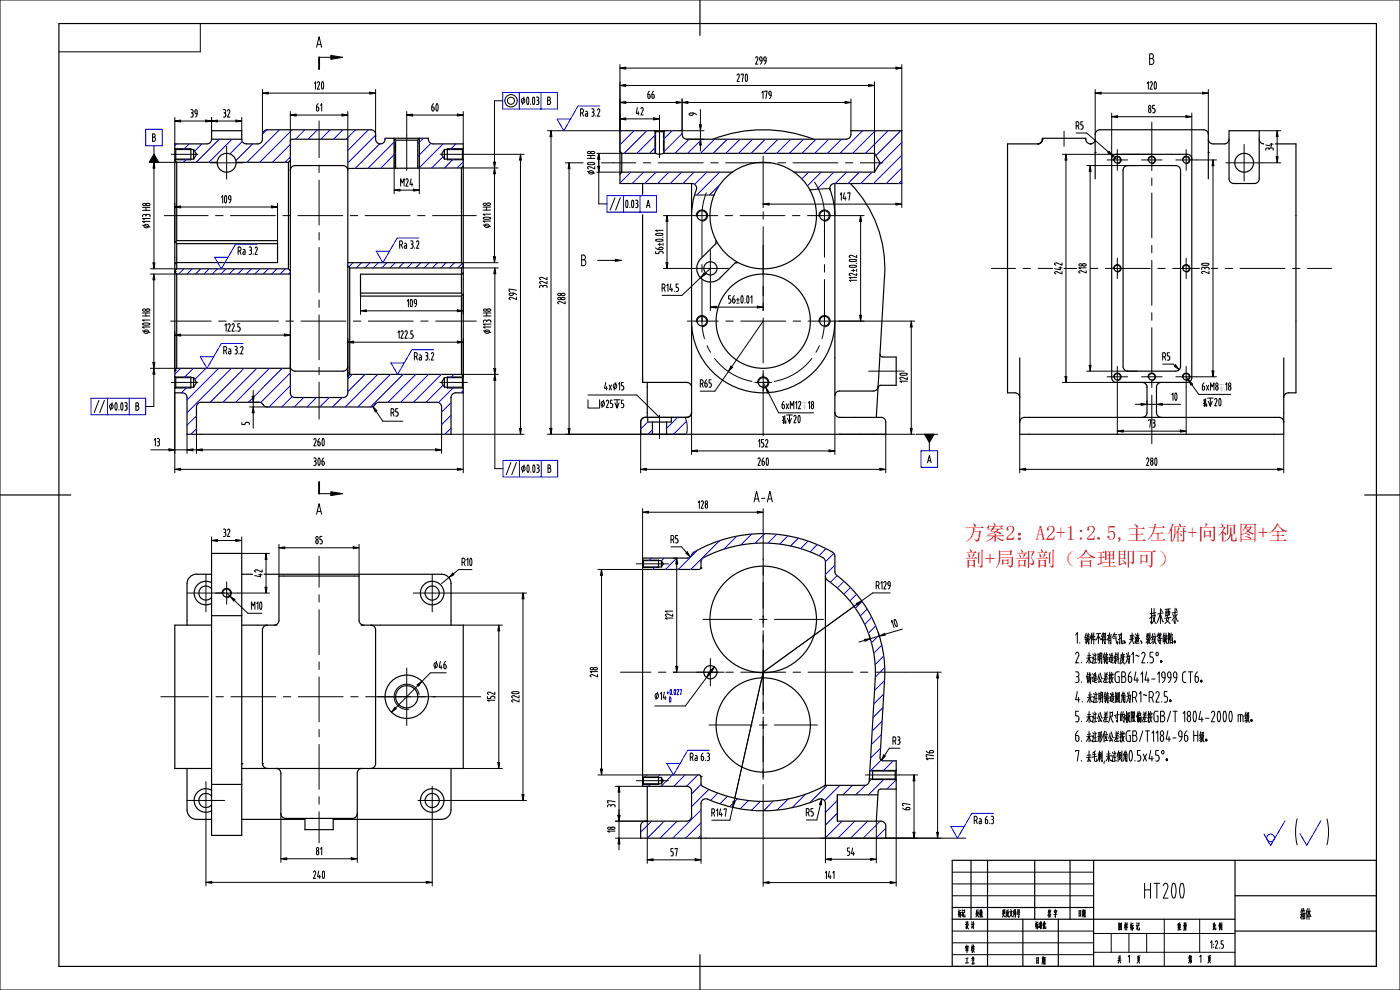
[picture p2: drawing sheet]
<svg xmlns="http://www.w3.org/2000/svg" width="594mm" height="420mm" viewBox="0 0 594 420" stroke-linecap="round" stroke-linejoin="round" font-family="sans-serif">
<g fill="none" stroke="#000" stroke-width=".5">
<path d="M89.8 59.1a1.99 1.99 0 0 1-2 1.9h-13.6v54.5M89.8 59.1h12.8M89.8 59.1v-3.6h12.8v3.6M102.6 59.1a1.99 1.99 0 0 0 1.9 1.9l4.9 .1 1.4-.6a3.6 3.6 0 0 0 .6-3.5 2.09 2.09 0 0 1 2-1.9h44a1.99 1.99 0 0 1 2 1.9 3.7 3.7 0 0 0 .6 3.5 2.03 2.03 0 0 0 2.3 .3 2.03 2.03 0 0 0 1.1-2.1h18.4l.2 1.4 1.2 .9h13.3v105.7h-3.7l-.8 .5-.6 .9v16.1h-112.1v-16.1l-.5-.9-.9-.5h-3.7v-9.6M123.2 59.9l.2-.6 .6-.2h23.6v107.6a1.99 1.99 0 0 1-2.1 1.9h-20.3a1.99 1.99 0 0 1-2-1.9v-106.8M167.1 58.7l.7 .8M167.8 59.5v10.9M167.8 59.5h9.4M177.2 59.5v10.9M178.1 58.7l-.9 .8M277.7 55.5l.4 .4M278.1 55.9h3.4"/>
<path d="M278.1 55.9v9.2M281.5 55.9v9.2M281.9 55.5l-.4 .4M289.4 57v-1.5h-26.4v22.4h30.6a2.16 2.16 0 0 1 1.9 1.3 2.16 2.16 0 0 1-.4 2.2l-1.3 5.2-.4 4.9M289.4 57.1l.6 1.4 1.4 .6M291.4 59.1h67.6l1.4-.6a3.3 3.3 0 0 0 .6-3h21.6v22.4h-28.5a2 2 0 0 0-1.9 2.7M302.5 59.1a58.8 58.8 0 0 1 42.6 0M442.3 59.1l-.6 1.4-1.4 .6M464.7 59.1a2.01 2.01 0 0 1-2.2 2 2.01 2.01 0 0 1-1.8-2.4h-18.4a2.06 2.06 0 0 1-2 2.3M512.7 59.1l.3 1 1.2 .9h5.3M521.5 55.5h12.8v20.4l-.3 1-.7 .7-1 .3h-8.8l-1-.3-.7-.7-.3-1zM521.5 59.1l-.6 1.4-1.4 .6"/>
<path d="M534.3 59.1l.3 1 1.2 .9h14.1v105.7h-3.7l-1.2 .9-.3 1.1M74.2 63l.4 .4M74.2 68.1l.8 .8M74.6 63.4h7.5M74.6 67.5h7.5M74.6 67.5l-.4 .4M74.6 63.4v4.1M75 68.9h17.2M75 68.9v33.2M81 63.1v4.7M82.1 63.4l1.3 2.1-1.3 2M82.1 63.4v4.1"/>
<path d="M92.2 68.9a4 4 0 0 0 4 4.1 4 4 0 0 0 4-4.1M100.2 68.9a4 4 0 0 0-4-3.8 4 4 0 0 0-4 3.8M100.2 68.9h22.2M122.4 68.9v45.1M123.2 72.3l.6-1.5 1.4-.5 20.3-.1 1.5 .6 .6 1.5M123.2 68.1l-.8 .8M188.6 63.4h7.6M188.6 67.5h7.6M188.6 63.4l-1.2 2.1 1.2 2M188.6 63.4v4.1M189.8 63.1v4.7M195.8 71.3l-48.2 .2"/>
<path d="M195.8 71.3v40.1l.7 .9M196.2 67.5l.3 .4M196.2 63.4v4.1M196.5 70.4l-.7 .9M196.5 63l-.3 .4M263 64.2l.8 .9M263.8 65.1v7.9M263.8 65.1h14.3M263.8 73h46.9M263.8 73l-.8 .8M278.1 65.1l1.4 .3 2-.3M281.5 65.1h89.5"/>
<path d="M293.4 77.9v13.6M310.7 73a22.8 22.8 0 0 1 26.3 0M310.7 73.1a22.6 22.6 0 0 0 2.5 38.3M336.9 73.1a22.6 22.6 0 0 1 6.1 30.3 22.6 22.6 0 0 1-29.8 8M337 73h34M354.2 77.9v97.1M360.8 77.9a51.6 51.6 0 0 1 14.5 39M371 65.1v7.9M371 65.1l2.4 4-2.4 3.9M440.3 61h-12.8v105.7h3.7l1.2 .9 .3 1.1M464.7 75.9l.1-19.3a1.88 1.88 0 0 1 1.9-1.5h44a2.55 2.55 0 0 1 2 2.8v18M473.7 65.5h30l1 .2 .9 1.2 .1 93.4-.6 1.4-1.4 .6-30-.1"/>
<path d="M473.7 65.5l-1.4 .5-.6 1.5v92.8l.6 1.4 1.4 .6M293.4 91.5v83.6l-.6 1.4-1.4 .6M352 80l1.6 5.1 .6 6.4M74.2 102.7l.4 .1M74.6 102.8l.4 .6M75 102.1l-.4 .7M75 102.1h42.8v9.3h-42.8l-.8 .6M75 114h47.4M75 114l-.8 .8M75 116.3h48.2M75 103.4v10.6M75 103.4h42.8"/>
<path d="M122.4 114l.8 .8M147.6 112.9l.8 .8M148.4 113.7h47.4M148.4 113.7v45.1M195.8 113.7v10.6M196.5 115.7l-.7 .6h-42.8v9.3h42.8M196.5 112.9l-.7 .8M303.9 102.1l-.2 1.3-6.4 6.4a5.8 5.8 0 0 0 0 8.2 5.8 5.8 0 0 0 8.2-.1l6.4-6.4 1.3-.1M375.3 116.9l-3.5 60.2M153 124.3h42.8M195.8 125.6v33.2M195.8 124.3l.3 .7"/>
<path d="M196.1 125l.4 .1M196.1 125l-.3 .6M293.4 136.3a30.4 30.4 0 0 0 30.4 30.4 30.4 30.4 0 0 0 30.4-30.4M74.2 159.8l.4 .4M75 156.2h48.2M81 159.9v4.7M123.2 155.5l.6 1.4 1.4 .6M125.2 157.5h20.3M147.6 155.5l-.6 1.4-1.4 .6M148.4 158.8h47.4M148.4 158.8l-.8 .8M189.8 159.9v4.7"/>
<path d="M195.8 158.8l.7 .8M196.5 159.8l-.3 .4M373.4 150.2a1.2 1.2 0 0 0 1.2 1.3h5.6v12h-6.7l-.6 .3-.3 .8M432.7 151.8v32.4h112v-32.4M476.5 155.5l.6 1.4 1.4 .6M476.5 155.4l.1-83.7 .9-1.2 1-.2 20.4-.1 1.4 .6 .6 1.5v83.1M478.5 157.5h20.4M500.9 155.5l-.6 1.4-1.4 .6M74.6 164.3h7.5M74.6 160.2h7.5M74.6 164.3l-.4 .4M74.6 160.2v4.1"/>
<path d="M82.1 160.2l1.3 2-1.3 2.1M82.1 160.2v4.1M188.6 164.3h7.6M188.6 160.2l-1.2 2 1.2 2.1M188.6 160.2h7.6M188.6 160.2v4.1M196.2 164.3l.3 .4M196.2 160.2v4.1M272.6 160.3v1.9h18.8M274.6 162.2v14.9M291.4 162.3l1.4 .5 .6 1.5M354.2 175.1l.6 1.4 1.4 .6h17.6l1 .2 1 1.2v5.7h-104l.1-5.7 .5-.9 .9-.5h18.1"/>
<path d="M372.6 164l-.6 1.3-1.4 .6h-14.9l-1.2 1-.3 1M432.7 179.1l.6-1.5 1.4-.5h108l1.4 .5 .6 1.5M484.7 162.3l1.4 .5 .6 1.5-.1 11.3-.9 1.2-1 .3M492.7 162.3l-1.4 .5-.6 1.5 .1 11.3 .9 1.2 1 .3M83.4 184.2v-11.5l.2-1.1 .8-.7 .9-.2h24.6a3.1 3.1 0 0 1 2.4 1.6l1.1 .4h44a3 3 0 0 0 2.2-1.6l.9-.4h24.9l1 .2 .7 .7 .3 1.1v11.5M89.8 234.8h12.8v119.6h-12.8zM89.8 243.6h-6.4a4 4 0 0 0-4 4l-.1 17.6M89.8 249.8a3 3 0 0 0-4.5-.4 3 3 0 0 0 0 4.4 3 3 0 0 0 4.5-.4M89.8 247.2a5 5 0 0 0-7.4 4.4 5 5 0 0 0 7.4 4.4M102.6 243.6h84.8a4 4 0 0 1 4 4v17.6M89.8 265.2h-15.6v60.8h15.6M89.8 261.2h12.8"/>
<path d="M102.6 265.2h10.7M116.4 265.2l1.4-.6 .6-1.4v-18.8h33.9v18.8l.7 1.4 1.4 .6M117.5 265.2h-4.1a2.67 2.67 0 0 0-2 3.2v55.6M153.2 265.2h4.2M157.4 265.2a2.68 2.68 0 0 1 2 3.2v55.6M157.4 265.2h39.1v60.8h-93.9M79.3 326l.1 17.6a4 4 0 0 0 4 4h6.4M89.8 332.8h12.8M89.8 337.8a3 3 0 0 0-4.5-.4 3 3 0 0 0 0 4.4 3 3 0 0 0 4.5-.4M89.8 335.2a5 5 0 0 0-7.4 4.4 5 5 0 0 0 7.4 4.4M111.4 324l.6 1.4 1.4 .6M117.2 326l1.4 .6 .6 1.4"/>
<path d="M119.2 328v17.2M153.6 326l-1.4 .6-.6 1.4v17.2M159.4 324l-.6 1.4-1.4 .6M191.4 326v17.6a4 4 0 0 1-4 4h-46M102.6 347.6h26.8M119.2 345.2l.6 1.4 1.4 .6h28.4l1.4-.6 .6-1.4M129.4 347.2v4.8h12v-4.8"/>
<circle cx="474.1" cy="67.9" r="1.36"/>
<circle cx="488.7" cy="67.9" r="1.36"/>
<circle cx="503.3" cy="67.9" r="1.36"/>
<circle cx="527.9" cy="69.1" r="4"/>
<circle cx="297.8" cy="91.5" r="2.04"/>
<circle cx="349.8" cy="91.5" r="2.04"/>
<circle cx="301.4" cy="113.9" r="2.8"/>
<circle cx="474.1" cy="113.9" r="1.36"/>
<circle cx="503.3" cy="113.9" r="1.36"/>
<circle cx="297.8" cy="136.3" r="2.04"/>
<circle cx="323.8" cy="136.3" r="20"/>
<circle cx="349.8" cy="136.3" r="2.04"/>
<circle cx="474.1" cy="159.9" r="1.36"/>
<circle cx="488.7" cy="159.9" r="1.36"/>
<circle cx="503.3" cy="159.9" r="1.36"/>
<circle cx="323.8" cy="162.3" r="2.04"/>
<circle cx="96.2" cy="251.6" r="1.7"/>
<circle cx="183.4" cy="251.6" r="5"/>
<circle cx="183.4" cy="251.6" r="3"/>
<circle cx="172.6" cy="295.6" r="9.2"/>
<circle cx="172.6" cy="295.6" r="4.7"/>
<circle cx="183.4" cy="339.6" r="5"/>
<circle cx="183.4" cy="339.6" r="3"/>
</g>
<g fill="#000">
<circle cx="442.3" cy="59.1" r=".25"/>
<circle cx="462.7" cy="61" r=".25"/>
<circle cx="464.7" cy="64.7" r=".25"/>
<circle cx="512.7" cy="64.7" r=".25"/>
<circle cx="74.2" cy="115.3" r=".25"/>
<circle cx="74.2" cy="157.3" r=".25"/>
<circle cx="147.6" cy="158.1" r=".25"/>
<circle cx="102.6" cy="324" r=".25"/>
<circle cx="111.4" cy="324" r=".25"/>
</g>
<g fill="none" stroke="#00f" stroke-width=".42">
<path d="M93 59.1l-9.8 9.8M98.4 59.1l-9.8 9.8M113.2 55.1l-1.8 1.8M118.6 55.1l-13.9 13.8M124 55.1l-13.8 13.8M129.3 55.1l-4 4M134.7 55.1l-3.9 4M140.1 55.1l-4 4M145.5 55.1l-4 4M150.9 55.1l-4 4M156.3 55.1l-8.7 8.7M159.4 57.4l-11.8 11.8"/>
<path d="M163.5 58.7l-.1 .1M167.8 59.6l-11.7 11.8M179.6 58.7l-2.4 2.3M263.7 55.5l-.7 .6M269 55.5l-6 6M274.4 55.5l-9.6 9.6M278.1 57.1l-7.9 8M285.2 55.5l-3.7 3.6M289.4 56.6l-7.9 7.9M292.4 59.1l-6 6M297.8 59.1l-6.1 6M303.2 59.1l-6 6"/>
<path d="M308.6 59.1l-6 6M313.9 59.1l-6 6M319.3 59.1l-6 6M324.7 59.1l-6 6M330.1 59.1l-6 6M335.5 59.1l-6 6M340.9 59.1l-6 6M346.3 59.1l-6 6M351.6 59.1l-6 6M357 59.1l-6 6M366 55.5l-9.6 9.6M371.4 55.5l-9.6 9.6"/>
<path d="M376.8 55.5l-9.6 9.6M382.2 55.5l-10.6 10.5M74.9 61l-.7 .8M79.2 67.5l-1.4 1.4M80.3 61l-2.4 2.4M85.6 61l-3 3.1M102.8 60l-5.3 5.3M107.2 61l-7.1 7.2M123.2 61.3l-7.6 7.6M123.2 66.6l-2.2 2.3M161.1 61l-10.4 10.5M167.8 65l-6.3 6.4"/>
<path d="M167.8 70.4l-.9 1M182.8 60.8l-5.6 5.6M188 66.5l-4.9 4.8M188 61l-10.3 10.3M192.3 67.5l-3.7 3.8M193.4 61l-2.3 2.4M196.5 68.7l-2.5 2.6M267.6 73l-4.6 4.7M273 73l-4.8 4.9M278.1 62.5l-2.5 2.6M278.4 73l-4.8 4.9M283.8 73l-4.8 4.9"/>
<path d="M289.2 73l-4.8 4.9M294.5 73l-4.7 4.9M299.9 73l-5.2 5.2M305.3 73l-9.6 9.7M305.4 78.4l-4.4 4.3M337.7 73l-.3 .3M343.1 73l-2.9 2.9M348.4 73l-5.8 5.9M353.8 73l-7.2 7.3M359.2 73l-4.8 4.9M364.6 73l-4.8 4.9M370 73l-4.8 4.9"/>
<path d="M382.6 60.4l-10 10M382.6 65.8l-12 12.1M382.6 71.2l-6.6 6.7M382.6 76.6l-1.2 1.3M78 114l-2.3 2.3M81.5 114l-2.2 2.3M85.1 114l-2.1 2.3M88.7 114l-2.2 2.3M92.3 114l-2.2 2.3M95.9 114l-2.2 2.3M99.5 114l-2.2 2.3M103.1 114l-2.2 2.3"/>
<path d="M106.7 114l-2.2 2.3M110.3 114l-2.2 2.3M113.9 114l-2.2 2.3M117.4 114l-2.1 2.3M121.1 114l-2.2 2.3M123.2 115.6l-.8 .7M149.8 111.4l-1.8 1.9M153.4 111.4l-2.2 2.3M157 111.4l-2.3 2.3M160.5 111.4l-2.2 2.3M164.1 111.4l-2.1 2.3M167.7 111.4l-2.2 2.3"/>
<path d="M171.3 111.4l-2.2 2.3M174.9 111.4l-2.2 2.3M178.5 111.4l-2.2 2.3M182.1 111.4l-2.2 2.3M185.7 111.4l-2.2 2.3M189.3 111.4l-2.2 2.3M192.9 111.4l-2.2 2.3M196.1 111.8l-1.8 1.9M76.7 156.2l-2.5 2.5M82 156.2l-3.9 4M87.4 156.2l-4.7 4.8M92.8 156.2l-13.5 13.5"/>
<path d="M98.2 156.2l-18.9 18.9M103.6 156.2l-14.4 14.5M109 156.2l-14.4 14.5M114.4 156.2l-14.4 14.5M119.7 156.2l-14.3 14.5M123.2 158.2l-12.6 12.6M149.5 158.8l-1.9 2M154.9 158.8l-7.3 7.4M160.3 158.8l-13.8 13.9M165.7 158.8l-13.9 13.9M171 158.8l-13.8 13.9M176.4 158.8l-11.8 11.9"/>
<path d="M181.8 158.8l-11.8 11.9M187.2 158.8l-11.8 11.9M192.6 158.8l-1.4 1.4M79.4 164.3l-2.4 2.4M83.4 176.5l-4.1 4M123.2 163.6l-9.1 9.1M124 168.2l-4.5 4.5M128.9 168.6l-4 4.1M134.3 168.6l-4 4.1M139.7 168.6l-4 4.1M145.1 168.6l-4 4.1M188 163.4l-7.2 7.3"/>
<path d="M191.4 170.8l-4 4M191.4 176.2l-4 4M192.5 164.3l-6.5 6.5M196.5 165.6l-.9 1.1M83.4 181.8l-2.4 2.4M191.4 181.6l-2.7 2.6"/>
</g>
<g fill="none" stroke="#000" stroke-width=".42">
<path d="M167.2 58.8v12.6M177.9 58.8v12.5M277.9 55.6v9.5M281.8 55.6v9.5M74.2 63.1h6.8M74.2 67.8h6.8M189.8 63.1h6.7M189.8 67.8h6.7M352 80l-8.4 .6M294.7 82.7h8.3M74.2 159.9h6.8M189.8 159.9h6.7"/>
<path d="M74.2 164.6h6.8M189.8 164.6h6.7M177.8 294.7a5.3 5.3 0 0 0-6.2-4.4 5.3 5.3 0 0 0-4.3 6.2 5.3 5.3 0 0 0 6.2 4.4"/>
</g>
<path d="M352 80h.1" fill="none" stroke="#000" stroke-width=".42"/>
<g fill="none" stroke="#000" stroke-width=".42">
<path d="M69.7 91.5h18.6M91.4 91.5h3.2M97.8 91.5h19M120 91.5h3.2M126.4 91.5h19M148.6 91.5h3.2M154.9 91.5h19.1M177.2 91.5h3.1M183.5 91.5h18.6M72.4 136.2h17.2M92.8 136.2h3.2M99.1 136.2h19.1"/>
<path d="M121.4 136.2h3.1M127.7 136.2h19.1M149.9 136.2h3.2M156.3 136.2h19M178.5 136.2h3.2M184.9 136.2h17.2"/>
</g>
<path d="M63.9 68.9h11.1M65.3 68.9l.4 2.5h-.8zM65.3 71.4v40.1M63.9 114h11.1M64.9 111.5h.8l-.4 2.5z" fill="none" stroke="#000" stroke-width=".42"/>
<path d="M65.3 68.9l.4 2.5h-.8zM64.9 111.5h.8l-.4 2.5z" fill="#000"/>
<path d="M60 85.9h4.2v11.1h-4.2z" fill="none" stroke="#fff" stroke-width=".42"/>
<path d="M60 85.9h4.2v11.1h-4.2z" fill="#fff"/>
<path d="M74.2 115.5l.8 .8v39.9l-.8 .9z" fill="none" stroke="#000" stroke-width=".5"/>
<path d="M63.8 116.3h11.2M65.3 116.3l.4 2.5h-.8zM65.3 118.8v35M63.8 156.2h11.2M64.9 153.8h.8l-.4 2.4z" fill="none" stroke="#000" stroke-width=".42"/>
<path d="M65.3 116.3l.4 2.5h-.8zM64.9 153.8h.8l-.4 2.4z" fill="#000"/>
<path d="M59.9 130.7h4.3v11.1h-4.3z" fill="none" stroke="#fff" stroke-width=".42"/>
<path d="M59.9 130.7h4.3v11.1h-4.3z" fill="#fff"/>
<path d="M167.8 70.4v1M177.2 70.4v.9M147.6 111.4h48.2" fill="none" stroke="#000" stroke-width=".5"/>
<g fill="none" stroke="#000" stroke-width=".42">
<path d="M111.4 39.5l2.4-.4v.8zM111.4 38v20M113.8 39.5h43.1M156.9 39.1l2.5 .4-2.5 .4zM159.4 38v20M123.2 48.8l2.5-.4v.9zM123.2 47.3v12.6M125.7 48.8h19.4M145.1 48.4l2.5 .4-2.5 .5zM147.6 47.3v11.8M167.2 58.8v23.4M172.6 48.8l2.5-.4v.9z"/>
<path d="M172.6 47.3v10.3M175.1 48.8h19M177.9 58.8v23.4M194.1 48.4l2.4 .4-2.4 .5zM196.5 47.3v13.7M198 65.5h24.4M220.8 65.5l.4 2.5h-.8zM220.8 68v113.7M74.2 87.8l2.5-.4v.8zM74.2 86.3v16.4M76.7 87.8h38.6M115.3 87.4l2.5 .4-2.5 .4z"/>
<path d="M117.8 86.3v15.8M167.2 80.7l2.5-.5v.9zM175.4 80.2l2.5 .5-2.5 .4zM195.8 113.7h15.6M210 113.7l.4 2.5h-.9zM210 116.2v40.1M153 131.9l2.4-.4v.8zM153 125.6v7.8M155.4 131.9h38.7M194.1 131.5l2.4 .4-2.4 .4zM196.5 125.1v8.3M74.2 142.2l2.5-.5v.9z"/>
<path d="M74.2 140.7v16.4M76.7 142.2h43.9M120.6 141.7l2.6 .5-2.6 .4zM123.2 140.7v15.5M147.6 145.2l2.5-.5v.9zM147.6 143.6v16M150.1 145.2h44M194.1 144.7l2.4 .5-2.4 .4zM195.8 158.8h15.6M196.5 143.6v16M209.5 156.3h.9l-.4 2.5zM74.2 166.7v33.9"/>
<path d="M105.9 170.7h4M105.9 172.7h7.5M107 168.1h.8l-.4 2.6zM107.4 172.7l.4 2.4h-.8zM107.4 165.6v2.5M107.4 170.7v2M107.4 175.1v6.5M158.2 172.5l1.8 1.8-.7 .5zM159.6 174.5l2.8 4.2h8.5M196.5 166.7v33.9M64 190.8h7.7M71.7 190.4l2.5 .4-2.5 .5z"/>
<path d="M74.2 199.1l2.5-.4v.8zM74.2 190.8h5.1M76.7 199.1h117.4M79.3 190.8l2.6-.4v.9zM79.3 184.2v8.2M81.9 190.8h2.5M83.4 190.8l2.5-.4v.9zM83.4 184.2v8.2M85.9 190.8h99M184.9 190.4l2.5 .4-2.5 .5zM187.4 184.2v8.2M191.4 184.2h31"/>
<path d="M194.1 198.7l2.4 .4-2.4 .4zM220.4 181.7h.8l-.4 2.5z"/>
</g>
<g fill="#000">
<path d="M111.4 39.5l2.4-.4v.8zM156.9 39.1l2.5 .4-2.5 .4zM123.2 48.8l2.5-.4v.9zM145.1 48.4l2.5 .4-2.5 .5zM172.6 48.8l2.5-.4v.9zM194.1 48.4l2.4 .4-2.4 .5zM220.8 65.5l.4 2.5h-.8zM74.2 87.8l2.5-.4v.8zM115.3 87.4l2.5 .4-2.5 .4zM167.2 80.7l2.5-.5v.9zM175.4 80.2l2.5 .5-2.5 .4zM210 113.7l.4 2.5h-.9z"/>
<path d="M153 131.9l2.4-.4v.8zM194.1 131.5l2.4 .4-2.4 .4zM74.2 142.2l2.5-.5v.9zM120.6 141.7l2.6 .5-2.6 .4zM147.6 145.2l2.5-.5v.9zM194.1 144.7l2.4 .5-2.4 .4zM209.5 156.3h.9l-.4 2.5zM107 168.1h.8l-.4 2.6zM107.4 172.7l.4 2.4h-.8zM158.2 172.5l1.8 1.8-.7 .5zM71.7 190.4l2.5 .4-2.5 .5zM74.2 199.1l2.5-.4v.8z"/>
<path d="M79.3 190.8l2.6-.4v.9zM83.4 190.8l2.5-.4v.9zM184.9 190.4l2.5 .4-2.5 .5zM194.1 198.7l2.4 .4-2.4 .4zM220.4 181.7h.8l-.4 2.5z"/>
</g>
<path d="M172.6 57.6v14.7M186.7 65.5h11.3M186.6 162.2h11.7" fill="none" stroke="#000" stroke-width=".42"/>
<path d="M204.6 130.7h4.2v11.1h-4.2z" fill="none" stroke="#fff" stroke-width=".42"/>
<path d="M204.6 130.7h4.2v11.1h-4.2z" fill="#fff"/>
<path d="M195.6 71.3h15.7M209.8 71.3l.5 2.4h-.9zM209.8 73.7v35.3M195.8 111.4h15.5M209.4 109h.9l-.5 2.4z" fill="none" stroke="#000" stroke-width=".42"/>
<path d="M209.8 71.3l.5 2.4h-.9zM209.4 109h.9l-.5 2.4z" fill="#000"/>
<path d="M204.5 85.8h4.2v11.1h-4.2z" fill="none" stroke="#fff" stroke-width=".42"/>
<path d="M204.5 85.8h4.2v11.1h-4.2z" fill="#fff"/>
<g fill="none" stroke="#000" stroke-width=".42">
<path d="M74.2 51.3l2.5-.4v.9zM74.2 49.8v11.2M76.7 51.3h10.6M87.3 50.9l2.5 .4-2.5 .5zM89.8 51.3l2.5-.4v.9zM89.8 49.8v9.3M92.3 51.3h7.8M100.1 50.9l2.5 .4-2.5 .5zM102.6 49.8v5.7M356 91.5h10.6M365.2 91.5l.4 2.5h-.9zM365.2 94v39.7"/>
<path d="M356 136.2h10.6M364.7 133.7h.9l-.4 2.5z"/>
</g>
<path d="M74.2 51.3l2.5-.4v.9zM87.3 50.9l2.5 .4-2.5 .5zM89.8 51.3l2.5-.4v.9zM100.1 50.9l2.5 .4-2.5 .5zM365.2 91.5l.4 2.5h-.9zM364.7 133.7h.9l-.4 2.5z" fill="#000"/>
<g fill="none" stroke="#000" stroke-width=".42">
<path d="M279.8 54v12.8M260.2 69.1h9.6M272.9 69.1h3.2M279.3 69.1h19M301.5 69.1h3.2M307.9 69.1h19M323.8 66.3v20.4M330.1 69.1h3.2M336.4 69.1h19.1M345.6 77.3a26 26 0 0 1 4.1 16.6M358.7 69.1h3.1M365 69.1h9.6"/>
<path d="M291 91.5h13.5M299.7 81.8l-1.2 3.8-.6 3.9-.1 19.6M307.6 91.5h3.2M314 91.5h19M323.8 89.9v3.2M323.8 96.2v29.2M336.2 91.5h3.2M342.6 91.5h13.4M349.8 91.5v17.6M297.8 112.3v3.2M297.8 118.6v17.6M349.8 112.3v3.2"/>
<path d="M349.8 118.6v17.6M291.6 136.2h13.1M307.9 136.2h3.2M314.3 136.2h19M323.8 128.6v3.2M323.8 134.9v19.1M336.5 136.2h3.2M342.8 136.2h13.2M323.8 157.2v3.1M323.8 163.5v21.3"/>
</g>
<path d="M359.8 107.9h4.2v11.9h-4.2z" fill="none" stroke="#fff" stroke-width=".42"/>
<path d="M359.8 107.9h4.2v11.9h-4.2z" fill="#fff"/>
<path d="M298.8 115.8l.5 .6-2.1 1.4zM301.4 113.9l-12 11.4h-8.5M301.4 130.3l2.5-.4v.8zM301.4 121.4v10.4M303.9 130.3h17.4M321.3 129.9l2.5 .4-2.5 .4zM323.8 121.4v10.4" fill="none" stroke="#000" stroke-width=".42"/>
<path d="M298.8 115.8l.5 .6-2.1 1.4zM301.4 130.3l2.5-.4v.8zM321.3 129.9l2.5 .4-2.5 .4z" fill="#000"/>
<path d="M293.8 113.9h15.2M301.4 106.3v15.1" fill="none" stroke="#000" stroke-width=".42"/>
<path d="M308.8 124.9h10.6v4.2h-10.6z" fill="none" stroke="#fff" stroke-width=".42"/>
<path d="M308.8 124.9h10.6v4.2h-10.6z" fill="#fff"/>
<path d="M281.5 91.5h9.5M283 91.5l.4 2.5h-.8zM283 94v17.3M281.5 113.9h12.3M282.6 111.3h.8l-.4 2.6z" fill="none" stroke="#000" stroke-width=".42"/>
<path d="M283 91.5l.4 2.5h-.8zM282.6 111.3h.8l-.4 2.6z" fill="#000"/>
<path d="M277.6 97.4h4.2v10.5h-4.2z" fill="none" stroke="#fff" stroke-width=".42"/>
<path d="M277.6 97.4h4.2v10.5h-4.2z" fill="#fff"/>
<g fill="none" stroke="#000" stroke-width=".42">
<path d="M135.4 51.3v15.6M451.5 55.7v6.4M488.7 51.8v20.6M72.7 65.5h11.3M135.4 70.1v3.1M135.4 76.4v19.1M469.7 67.9h8.7M474.1 63.5v8.7M484.3 67.9h8.8M488.7 75.5v3.2M498.9 67.9h8.7M503.3 63.5v8.7"/>
<path d="M520.1 69.1h15.6M527.9 61.3v15.5M135.4 98.6v3.2M488.7 81.9v19M135.4 105v19M420.6 113.9h10.3M434.1 113.9h3.1M440.4 113.9h19.1M462.6 113.9h3.2M469 113.9h19M474.1 109.5v8.7M488.7 104.1v3.2"/>
<path d="M488.7 110.5v19M491.2 113.9h3.2M497.6 113.9h19M503.3 109.5v8.7M519.8 113.9h3.2M526.1 113.9h19.1M548.4 113.9h3.1M554.7 113.9h10.3M135.4 127.2v3.2M135.4 133.6v19M488.7 132.7v3.2M488.7 139v19.1"/>
<path d="M135.4 155.8v3.2M368.6 157.5h15M469.7 159.9h8.7M474.1 155.5v8.7M484.3 159.9h8.8M498.9 159.9h8.7M503.3 155.5v8.7M72.7 162.2h11.3M135.4 162.1v15.7M279.8 176.1v10M488.7 161.3v3.1M488.7 167.6v20.6"/>
<path d="M135.4 236v13.1M323.8 224.6v13M79.3 251.6h21.6M87.4 243.6v16M96.2 246.9v9.4M135.4 252.3v3.2M135.4 258.7v19M175.4 251.6h16M183.4 243.6v16M323.8 240.7v3.2M323.8 247.1v19M323.8 269.3v3.2"/>
<path d="M323.8 275.7v19M68.2 295.6h20.2M91.6 295.6h3.2M98 295.6h19M120.2 295.6h3.2M126.5 295.6h19.1M135.4 280.9v3.2M135.4 287.2v19.1M148.8 295.6h3.1M155.1 295.6h48.9M172.6 283.4v24.4M263.2 285.2h13"/>
<path d="M279.3 285.2h3.2M285.7 285.2h19M307.9 285.2h3.2M314.3 285.2h19M323.8 297.9v3.2M336.5 285.2h3.2M342.8 285.2h19.1M365.1 285.2h3.1M371.4 285.2h13M135.4 309.5v3.1M135.4 315.8v19.1M323.8 304.2v19.1"/>
<path d="M79.3 339.6h16.1M87.4 331.6v16M135.4 338v3.2M177.3 339.6h12.1M183.4 333.6v12M270 331.2h13.6M323.8 326.5v3.1M323.8 332.8v13M367.2 328.8h14.4M135.4 344.4v13.2"/>
</g>
<g fill="none" stroke="#000" stroke-width=".42">
<path d="M263 28.9l2.5-.4v.8zM263 36.3l2.5-.5v.9zM263 27.4v36.8M265.5 28.9h114.6M265.5 36.3h103M368.5 35.8l2.5 .5-2.5 .4zM371 34.7v30.4M380.1 28.5l2.5 .4-2.5 .4zM382.6 27.4v28.1M464.7 39.5l2.5-.4v.8zM464.7 38v19M467.2 39.5h43"/>
<path d="M510.2 39.1l2.5 .4-2.5 .4zM512.7 38v19M232.3 55.5h30.7M233.8 55.5l.4 2.4h-.9zM233.8 57.9v123.8M263 43.5l2.5-.4v.8zM263 50.4l2.5-.4v.9zM265.5 43.5h21.4M265.5 50.4h11.8M277.3 50l2.5 .4-2.5 .5zM279.8 49v5M286.9 43.1l2.5 .4-2.5 .4z"/>
<path d="M289.4 43.5l2.5-.4v.8zM289.4 42v13.5h9.3M291.4 59.1h7.3M291.9 43.5h66.6M296.8 53h.8l-.4 2.5zM297.2 59.1l.4 2.5h-.8zM297.2 46.5v6.5M297.2 55.5v3.6M358.5 43.1l2.5 .4-2.5 .4zM361 42v13.5M461.1 56.4l9.2 8.1M471.7 49.5l2.5-.4v.8z"/>
<path d="M471.7 48v19.9M474.2 49.5h29M503.2 49.1l2.5 .4-2.5 .4zM505.7 48v19.9M534.3 55.5h9.1M541.9 55.5l.4 2.4h-.8zM541.9 57.9v8.6M241.5 69.1l.4 2.5h-.9zM241.5 71.6v110.1M297.2 61.6v2.4M382.6 77.9v10.2M450.7 65.5h38"/>
<path d="M452.3 65.5l.4 2.5h-.8zM452.3 68v91.8M461.1 70.2h20.5M462.5 70.2l.4 2.5h-.8zM462.5 72.7v82.3M470.6 64.2l1.6 1.9-2.2-1.3zM472.2 66.1l1.5 1.3M507.6 67.9h8.5M514.7 67.9l.4 2.4h-.9zM514.7 70.3v87.1M535.7 69.1h7.7M541.5 66.5h.8l-.4 2.6z"/>
<path d="M323.8 86.6l2.5-.4v.8zM323.8 86.3v1.8M326.3 86.6h53.8M380.1 86.2l2.5 .4-2.5 .4zM323.8 136.2l-14.8 21.5M356 136.2h32.1M386.6 136.2l.4 2.6h-.8zM386.6 138.8v42.9M310.1 155.3l.7 .5-1.8 1.9zM310.4 155.6l-7.1 10.3M451.9 159.8h.8l-.4 2.4zM461.1 157.5h21.6"/>
<path d="M462.1 155h.8l-.4 2.5zM497.8 154.5l.7 .6M498.8 154.8l1.5 2-2.1-1.4zM507.6 159.9h8.5M514.2 157.4h.9l-.4 2.5zM293.4 175v17.8M354.2 175v17.8M450.7 162.2h34.1M474.1 164.2v20.2M481.7 171.5h2.5M484.2 171.1l2.5 .4-2.5 .4zM486.7 170v1.5h4"/>
<path d="M490.7 171.5l2.5-.4v.8zM490.7 170v1.5M493.2 171.5h7.7M503.3 164.2v20.2M232.3 184.2h39.5v16.4M233.3 181.7h.9l-.4 2.5zM241 181.7h.9l-.4 2.5zM271.8 199.1l2.5-.4v.8zM274.3 199.1h99M293.4 191.3l2.5-.4v.8zM295.9 191.3h55.8M351.7 190.9l2.5 .4-2.5 .4z"/>
<path d="M356 184.2h32.1M373.3 198.7l2.5 .4-2.5 .4zM375.8 184.2v16.4M386.2 181.7h.8l-.4 2.5zM432.7 199.1l2.5-.4v.8zM432.7 184.2v16.4M435.2 199.1h107M474.1 182.9l2.5-.4v.8zM476.6 182.9h24.2M500.8 182.5l2.5 .4-2.5 .4zM542.2 198.7l2.5 .4-2.5 .4zM544.7 184.2v16.4"/>
<path d="M272.6 217.3l2.5-.4v.8zM272.6 215.8v21M275.1 217.3h46.2M321.3 216.9l2.5 .4-2.5 .4zM323.8 215.8v8.8M89.8 229.3l2.5-.4v.8zM89.8 227.8v7M92.3 229.3h7.8M100.1 228.9l2.5 .4-2.5 .4zM102.6 227.8v7M118.4 232.4l2.5-.4v.8zM118.4 230.9v13.5"/>
<path d="M120.9 232.4h29M149.9 232l2.4 .4-2.4 .4zM152.3 230.9v13.5M285.6 236.8h1.5M287.1 236.8l.5 2.5h-.9zM287.1 239.3v43.4M289.2 232l2.1 2.4M291 234.7l.6-.6 1.3 2.2zM191.4 251.6h32M221.9 251.6l.5 2.5h-.9zM221.9 254.1v83M253.7 241.6h18.9"/>
<path d="M255.2 241.6l.4 2.5h-.8zM255.2 244.1v82.2M363.3 256l2.3-1.1-1.8 1.8zM370.3 251.5l-46.5 33.7-14.1 62.8M366.7 271.3l2.6-.3-2.3 1.1zM366.9 271.7l-2.5 .7M368.8 269.5l.6 2.1M372.7 268.4l.6 2M373.1 269.8l2.3-1.1 .2 .8zM373.1 269.8l-3.8 1.2M382.9 266.9l-7.4 2.2M285.6 285.2h1.5"/>
<path d="M286.7 282.7h.9l-.5 2.5zM301.2 285.4l-10.4 14.1h-13M384.4 285.2h14.9M397.8 285.2l.4 2.5h-.8zM397.8 287.7v65.4M377.3 317.4l-2 3.1M189.4 339.6h34M221.5 337.1h.9l-.5 2.5zM253.7 328.8h18.9M254.8 326.3h.8l-.4 2.5zM261.1 333.6h13.5M262.6 333.6l.4 2.5h-.8z"/>
<path d="M262.6 336.1v9.8M311 340l.9 .2-1 2.3zM348.7 338.9l-.2 2.6-.8-.2zM375 320.3l.7 .4-1.8 1.9zM380.2 334.8v41.2M381.6 328.8h7.7M387.8 328.8l.4 2.5h-.8zM387.8 331.3v21.8M87.4 347.6v28.3M119.2 345.2v20.6M151.6 345.2v20.6M183.4 345.6v30.3"/>
<path d="M261.1 348.4h13.5v17.9M261.1 355.6h10.7M262.2 345.9h.8l-.4 2.5zM262.6 355.6l.4 2.5h-.8zM262.6 348.4v7.2M262.6 358.1v2.5M297.4 355.6v10.7M323.8 345.8v30.2M348.1 341.4l-1.5 6.5M350.2 355.6v10.5M371.8 348.4v17.7M375.8 355.6h23.5"/>
<path d="M387.4 353.1h.8l-.4 2.5zM397.4 353.1h.8l-.4 2.5zM87.4 374.3l2.5-.4v.8zM89.9 374.3h90.9M119.2 364.3l2.5-.4v.9zM121.7 364.3h27.3M149 363.9l2.6 .4-2.6 .5zM180.8 373.9l2.6 .4-2.6 .4zM274.6 364.8l2.5-.5v.9zM277.1 364.8h17.8M294.9 364.3l2.5 .5-2.5 .4zM323.8 374.4l2.5-.4v.8z"/>
<path d="M326.3 374.4h51.4M350.2 364.5l2.5-.4v.9zM352.7 364.5h16.6M369.3 364.1l2.5 .4-2.5 .5zM377.7 374l2.5 .4-2.5 .4z"/>
</g>
<g fill="#000">
<path d="M263 28.9l2.5-.4v.8zM263 36.3l2.5-.5v.9zM368.5 35.8l2.5 .5-2.5 .4zM380.1 28.5l2.5 .4-2.5 .4zM464.7 39.5l2.5-.4v.8zM510.2 39.1l2.5 .4-2.5 .4zM233.8 55.5l.4 2.4h-.9zM263 43.5l2.5-.4v.8zM263 50.4l2.5-.4v.9zM277.3 50l2.5 .4-2.5 .5zM286.9 43.1l2.5 .4-2.5 .4zM289.4 43.5l2.5-.4v.8z"/>
<path d="M296.8 53h.8l-.4 2.5zM297.2 59.1l.4 2.5h-.8zM358.5 43.1l2.5 .4-2.5 .4zM471.7 49.5l2.5-.4v.8zM503.2 49.1l2.5 .4-2.5 .4zM541.9 55.5l.4 2.4h-.8zM241.5 69.1l.4 2.5h-.9zM452.3 65.5l.4 2.5h-.8zM462.5 70.2l.4 2.5h-.8zM470.6 64.2l1.6 1.9-2.2-1.3zM514.7 67.9l.4 2.4h-.9zM541.5 66.5h.8l-.4 2.6z"/>
<path d="M323.8 86.6l2.5-.4v.8zM380.1 86.2l2.5 .4-2.5 .4zM386.6 136.2l.4 2.6h-.8zM310.1 155.3l.7 .5-1.8 1.9zM451.9 159.8h.8l-.4 2.4zM462.1 155h.8l-.4 2.5zM498.8 154.8l1.5 2-2.1-1.4zM514.2 157.4h.9l-.4 2.5zM484.2 171.1l2.5 .4-2.5 .4zM490.7 171.5l2.5-.4v.8zM233.3 181.7h.9l-.4 2.5zM241 181.7h.9l-.4 2.5z"/>
<path d="M271.8 199.1l2.5-.4v.8zM293.4 191.3l2.5-.4v.8zM351.7 190.9l2.5 .4-2.5 .4zM373.3 198.7l2.5 .4-2.5 .4zM386.2 181.7h.8l-.4 2.5zM432.7 199.1l2.5-.4v.8zM474.1 182.9l2.5-.4v.8zM500.8 182.5l2.5 .4-2.5 .4zM542.2 198.7l2.5 .4-2.5 .4zM272.6 217.3l2.5-.4v.8zM321.3 216.9l2.5 .4-2.5 .4zM89.8 229.3l2.5-.4v.8z"/>
<path d="M100.1 228.9l2.5 .4-2.5 .4zM118.4 232.4l2.5-.4v.8zM149.9 232l2.4 .4-2.4 .4zM287.1 236.8l.5 2.5h-.9zM291 234.7l.6-.6 1.3 2.2zM221.9 251.6l.5 2.5h-.9zM255.2 241.6l.4 2.5h-.8zM363.3 256l2.3-1.1-1.8 1.8zM366.7 271.3l2.6-.3-2.3 1.1zM373.1 269.8l2.3-1.1 .2 .8zM286.7 282.7h.9l-.5 2.5zM397.8 285.2l.4 2.5h-.8z"/>
<path d="M221.5 337.1h.9l-.5 2.5zM254.8 326.3h.8l-.4 2.5zM262.6 333.6l.4 2.5h-.8zM311 340l.9 .2-1 2.3zM375 320.3l.7 .4-1.8 1.9zM387.8 328.8l.4 2.5h-.8zM262.2 345.9h.8l-.4 2.5zM262.6 355.6l.4 2.5h-.8zM348.7 338.9l-.2 2.6-.8-.2zM387.4 353.1h.8l-.4 2.5zM397.4 353.1h.8l-.4 2.5zM87.4 374.3l2.5-.4v.8z"/>
<path d="M119.2 364.3l2.5-.4v.9zM149 363.9l2.6 .4-2.6 .5zM180.8 373.9l2.6 .4-2.6 .4zM274.6 364.8l2.5-.5v.9zM294.9 364.3l2.5 .5-2.5 .4zM323.8 374.4l2.5-.4v.8zM350.2 364.5l2.5-.4v.9zM369.3 364.1l2.5 .4-2.5 .5zM377.7 374l2.5 .4-2.5 .4z"/>
</g>
<g fill="none" stroke="#000" stroke-width=".42">
<path d="M0 0h594v420h-594zM85 10v12h-60M239.9 69.1h7.5M255.2 69.1h5M290.7 177.1l.3 .8a11 11 0 0 1 .2 6.3M272.8 237.6h6.6M272.8 240.8h6.6M272.8 332.8h6.6M272.8 329.6h6.6M370.2 330.7h9.6M370.2 326.8h9.6M404 375h60"/>
<path d="M404 370h60M404 400h60M404 395h60M404 380h60M464 396h60M471.5 396v8M479 396v8M486.5 396v8M494 390v20M509 390v14M404 405h60M464 404h60"/>
</g>
<g fill="none" stroke="#000" stroke-width=".5">
<path d="M274.8 177.1v2h10v-2M276.8 179.1v5.1M282.8 179.1v5.1M291.4 177.1h-17.6l-1.4 .5-.6 1.5v5.1h19.4M293.4 175.1l-.6 1.4-1.4 .6M272.6 237.4l.4 .4M273 237.8h7.6M273 237.8v2.7M279.4 237.6v3.2M280.6 237.8l.8 1.4-.8 1.3M280.6 237.8v2.7M354.2 236l-.4-1.2a57.8 57.8 0 0 0-59.9-.1l-.9 1.5-.9 .5-19.5 .1v96.8h2v14.8l-1.8 .3-.9 1.1-.1 5.8h104v-5.2l-.6-1.4a3.7 3.7 0 0 0-3.4-.6l.8-12.5a1.21 1.21 0 0 1 1.1-1.1h6.5v-12h-5.6"/>
<path d="M354.2 236v6.5M273 240.5l-.4 .4M273 240.5h7.6M297.4 240.8l-.2 .5-.6 .3h-24M297.4 241v-2.6l.4-1.3a53.3 53.3 0 0 1 52 0l.4 1.3v94.8M350.2 244.5l.3 1.1a48.2 48.2 0 0 1 20.8 42.4l-2.2 39.1M354.2 242.5l.3 1a52.2 52.2 0 0 1 20.8 44.7M375.3 288.2l-1.9 33.3 .4 1 .8 .3M272.6 329.4l.4 .4M272.6 328.8h24M273 332.5l-.4 .4M273 332.5h7.6"/>
<path d="M273 329.8h7.6M273 329.8v2.7M279.4 329.6v3.2M280.6 329.8l.8 1.4-.8 1.3M280.6 329.8v2.7M296.6 328.8l.6 .2 .2 .6M297.4 332.5l.7 1M297.4 329.5v3M350.2 333.2a54.7 54.7 0 0 1-52.2 .3M350.2 332.7l-.4 .7M368.8 331.3l-.6 1.4-1.4 .5h-16.6M368.9 330.5l-.1 .8"/>
<path d="M368.9 330.5h10.9M369.1 327.1h10.7M369.1 327.1l-.2 3.4M370.2 326.8v3.9M379.8 330.5l.4 .4M379.8 327.1v3.4M380.2 326.7l-.4 .4M297.4 340.9a2 2 0 0 1 2.8-1.9 59.9 59.9 0 0 0 48-.1l1.4 .6 .6 1.4M297.4 340.9v14.7M350.2 340.9v14.7"/>
<circle cx="323.8" cy="262.8" r="22.6"/>
<circle cx="301.4" cy="285.2" r="2.8"/>
<circle cx="323.8" cy="307.6" r="20"/>
</g>
<g fill="none" stroke="#00f" stroke-width=".42">
<path d="M274.8 179l-3 3M287.5 177.1l-4.7 4.6M291.2 178.7l-5.5 5.5M276.8 182.4l-1.9 1.8M291.3 184.1l-.2 .1M276.4 236.8l-1.1 1M281.7 236.8l-1 1.1M287.1 236.8l-4.8 4.8M295.9 233.5l-8.2 8.1M305.4 229.3l-12.3 12.3M312.6 227.5l-5.5 5.5M318.9 226.6l-4.7 4.6"/>
<path d="M324.5 226.4l-4.1 4.1M329.6 226.7l-3.8 3.7M334.3 227.3l-3.5 3.5M338.7 228.3l-3.3 3.3M342.8 229.6l-3.1 3.2M346.8 231l-3.1 3.1M350.4 232.8l-2.9 2.9M353.8 234.8l-3.6 3.5M354.2 239.8l-4 4M278 240.5l-1 1.1M355.1 244.2l-2.8 2.8M358.1 246.6l-2.8 2.9"/>
<path d="M360.9 249.3l-2.9 2.8M363.4 252.1l-2.8 2.9M365.8 255.2l-2.9 2.8M367.9 258.4l-2.9 2.9M369.8 261.9l-2.9 3M371.6 265.5l-3.1 3.1M373 269.5l-3.2 3.2M374.1 273.7l-3.4 3.4M375 278.3l-3.7 3.6M375 294.4l-4.3 4.3M375.3 288.7l-4.3 4.2M375.4 283.2l-4 4.1"/>
<path d="M373.6 317.3l-4.2 4.3M374 311.6l-4.3 4.3M374.3 305.9l-4.3 4.2M374.6 300.2l-4.2 4.2M274.5 328.8l-1 1M276.1 332.5l-1 1.1M279.9 328.8l-1 1M285.3 328.8l-4.8 4.8M290.7 328.8l-4.8 4.8M296.1 328.8l-4.8 4.8M297.4 332.8l-4 4M300.7 334.9l-7.3 7.3"/>
<path d="M304.5 336.5l-3.1 3.1M308.6 337.8l-3.2 3.2M312.9 338.9l-3.3 3.3M317.6 339.6l-3.6 3.5M322.6 340l-3.8 3.7M328.2 339.8l-4.2 4.2M334.4 339l-4.8 4.7M341.8 336.9l-5.8 5.8M350.9 333.2l-7.3 7.3M355.3 339.6l-5.1 5.1M356.3 333.2l-6.5 6.5M361.7 333.2l-4 4"/>
<path d="M367.1 333.2l-4 4M369.8 330.5l-1 1M373.8 322.5l-4.5 4.6M374.9 330.7l-6.4 6.5M379 322.8l-4.4 4.3M380.2 330.8l-3.9 4M276.5 348.4l-4.7 4.6M281.8 348.4l-7.1 7.2M287.3 348.4l-7.2 7.2M297.4 343.6l-12 12M297.4 349l-6.6 6.6M297.4 354.4l-1.2 1.2"/>
<path d="M355.3 345l-5.1 5M357.3 348.4l-7.1 7M362.7 348.4l-7.2 7.2M368.1 348.4l-7.2 7.2M373.5 348.4l-7.2 7.2M375.8 351.4l-4.1 4.2"/>
</g>
<g fill="#000">
<circle cx="297.4" cy="241" r=".25"/>
<circle cx="297.4" cy="329.5" r=".25"/>
<circle cx="350.2" cy="333.2" r=".25"/>
</g>
<g fill="none" stroke="#000" stroke-width=".5">
<path d="M297 0v15M25 10h559v400h-559zM0 210h30M579 210h15M274.6 333.6h16.8M291.4 333.6l1.4 .6 .6 1.4v11.3l-1 1.2-1 .3M372.5 337.2h-17.2v11.2h16.5M274.6 348.4h16.8M412 365v25M419 365v45M439 365v25M454 365v25"/>
<path d="M464 365v45M524 365v45M584 365h-180v45M404 390h120M404 385h60M434 390v20M449 390v20M524 395h60M524 380h60M297 405v15"/>
</g>
<path d="M277.6 292.1h12.2v6.3h-12.2z" fill="none" stroke="#fff" stroke-width=".42"/>
<path d="M277.6 292.1h12.2v6.3h-12.2z" fill="#fff"/>
<path d="M326 166.6l4.4 8.5h14.8M190.4 245l-3 2.6M192.1 243.1l.5 .7-2.2 1.2zM194.6 241.6l-2.2 1.9M196.5 265.2h16.7M211.6 265.2l.4 2.5h-.8zM211.6 267.7v55.8M300.9 285.2l.7 .5-1.8 1.7zM301.2 284.7l1.9-1.8-1.1 2.3zM303.1 282.9l-3.3 4.5M196.5 326h16.7M211.2 323.5h.8l-.4 2.5z" fill="none" stroke="#000" stroke-width=".42"/>
<path d="M192.1 243.1l.5 .7-2.2 1.2zM211.6 265.2l.4 2.5h-.8zM300.9 285.2l.7 .5-1.8 1.7zM301.2 284.7l1.9-1.8-1.1 2.3zM211.2 323.5h.8l-.4 2.5z" fill="#000"/>
<path d="M295.4 91.7a2.4 2.4 0 0 1 2.1-2.6 2.4 2.4 0 0 1 2.7 2.1 2.4 2.4 0 0 1-2.1 2.6M347.4 91.7a2.4 2.4 0 0 1 2.1-2.6 2.4 2.4 0 0 1 2.7 2.1 2.4 2.4 0 0 1-2.1 2.6M295.4 136.5a2.4 2.4 0 0 1 2.1-2.6 2.4 2.4 0 0 1 2.7 2.1 2.4 2.4 0 0 1-2.1 2.6M347.4 136.5a2.4 2.4 0 0 1 2.1-2.6 2.4 2.4 0 0 1 2.7 2.1 2.4 2.4 0 0 1-2.1 2.6M321.4 162.5a2.4 2.4 0 0 1 2.1-2.6 2.4 2.4 0 0 1 2.7 2.1 2.4 2.4 0 0 1-2.1 2.6" fill="none" stroke="#000" stroke-width=".42"/>
<path d="M323.8 158.6v7.2M320.2 162.2h7.2" fill="none" stroke="#000" stroke-width=".42"/>
<path d="M331.5 169.8h14v4.2h-14z" fill="none" stroke="#fff" stroke-width=".42"/>
<path d="M331.5 169.8h14v4.2h-14z" fill="#fff"/>
<path d="M323.8 162.2l1.1 2.2M324.9 164.4l1.5 2.1-.7 .3zM505.7 163.2l2.9 4.1h13.6" fill="none" stroke="#000" stroke-width=".42"/>
<path d="M324.9 164.4l1.5 2.1-.7 .3z" fill="#000"/>
<path d="M472.5 68a1.6 1.6 0 0 1 1.4-1.7 1.6 1.6 0 0 1 1.8 1.4 1.6 1.6 0 0 1-1.4 1.7M487.1 68a1.6 1.6 0 0 1 1.4-1.7 1.6 1.6 0 0 1 1.8 1.4 1.6 1.6 0 0 1-1.4 1.7M501.7 68a1.6 1.6 0 0 1 1.4-1.7 1.6 1.6 0 0 1 1.8 1.4 1.6 1.6 0 0 1-1.4 1.7M472.5 114a1.6 1.6 0 0 1 1.4-1.7 1.6 1.6 0 0 1 1.8 1.4 1.6 1.6 0 0 1-1.4 1.7M501.7 114a1.6 1.6 0 0 1 1.4-1.7 1.6 1.6 0 0 1 1.8 1.4 1.6 1.6 0 0 1-1.4 1.7M472.5 160a1.6 1.6 0 0 1 1.4-1.7 1.6 1.6 0 0 1 1.8 1.4 1.6 1.6 0 0 1-1.4 1.7M487.1 160a1.6 1.6 0 0 1 1.4-1.7 1.6 1.6 0 0 1 1.8 1.4 1.6 1.6 0 0 1-1.4 1.7M501.7 160a1.6 1.6 0 0 1 1.4-1.7 1.6 1.6 0 0 1 1.8 1.4 1.6 1.6 0 0 1-1.4 1.7" fill="none" stroke="#000" stroke-width=".42"/>
<path d="M509.8 161.9h12.8v4.3h-12.8z" fill="none" stroke="#fff" stroke-width=".42"/>
<path d="M509.8 161.9h12.8v4.3h-12.8z" fill="#fff"/>
<g fill="none" stroke="#000" stroke-width=".42">
<path d="M252.5 73h11.3M252.5 65.1h11.3M253.6 70.5h.9l-.4 2.5zM254.1 65.1l.4 2.4h-.9zM503.3 159.9l.9 1.3M249.5 167.6h20.7l9.6 9.5M504.2 161.2l1.8 1.8-.7 .4zM102.6 234.8h11.8M112.9 234.8l.4 2.5h-.8zM112.9 237.3v11.8M96.2 251.6l1.4 1.4M97.6 253l2.1 1.4-.5 .6z"/>
<path d="M99.4 254.7l5.8 5.5M100.9 251.6h13.5M112.5 249.1h.8l-.4 2.5zM177 290.6l2-1.6-1.4 2.1zM179 289l-12.9 13.1M182.6 285.4l-5.3 5.4M167.5 300.1l.6 .6-2 1.4z"/>
</g>
<path d="M253.6 70.5h.9l-.4 2.5zM254.1 65.1l.4 2.4h-.9zM504.2 161.2l1.8 1.8-.7 .4zM112.9 234.8l.4 2.5h-.8zM97.6 253l2.1 1.4-.5 .6zM112.5 249.1h.8l-.4 2.5zM177 290.6l2-1.6-1.4 2.1zM167.5 300.1l.6 .6-2 1.4z" fill="#000"/>
<path d="M94.2 251.8a2 2 0 0 1 1.7-2.2 2 2 0 0 1 2.3 1.8 2 2 0 0 1-1.8 2.2" fill="none" stroke="#000" stroke-width=".42"/>
<g fill="none" stroke="#000" stroke-width=".42">
<path d="M213.3 42.8h-3.5v26M214.2 42.8a2.62 2.62 0 0 1 2.6-2.7 2.62 2.62 0 0 1 2.7 2.7M65.3 65.4l2.1 3.5h-4.1zM65.3 61.9v3.5M209.4 68.8h.9l-.5 2.5zM254.1 65.1l.4 2.4h-.9zM254.1 67.5v19h3.5M65.3 156.2l.4 2.5h-.8zM65.3 158.7v13.8h-3.5M388.6 184.2h9.2M392.3 184.2h4l-2 3.5zM394.3 187.7v3.5"/>
<path d="M348.7 355.6h61.1"/>
</g>
<path d="M65.3 65.4l2.1 3.5h-4.1zM209.4 68.8h.9l-.5 2.5zM254.1 65.1l.4 2.4h-.9zM65.3 156.2l.4 2.5h-.8zM392.3 184.2h4l-2 3.5z" fill="#000"/>
<g fill="none" stroke="#00f" stroke-width=".42">
<path d="M213.3 39.3h23.2v7h-23.2zM61.8 54.8h7v7.1h-7zM254.5 44.9h-9.2l-6.1 10.6-2.8-5h5.7M257.6 83v7h7v-7h13.9v7h-6.9v-7M109.2 103.6h-9.2l-6.1 10.4-2.8-4.8h5.6M177.7 101h-9.2l-6 10.4-2.9-4.8h5.7M103.1 145.7h-9.2l-6.1 10.5-2.8-4.8h5.7M184 148.4h-9.2l-6.1 10.4-2.8-4.8h5.7M38.6 168.9v7.1h23.2v-7.1h-16.2M390.8 191.2h7v7.1h-7zM301 318.3h-9.2l-6.1 10.5-2.8-4.9h5.6M421.5 345.1h-9.2l-6.1 10.5-2.7-4.9h5.6"/>
<path d="M545.2 348.3l-6.1 10.4-2.8-4.8M560.5 348.1l-6.1 10.5-2.8-4.9"/>
<circle cx="539.1" cy="355.5" r="1.63"/>
</g>
<path d="M272.6 77.9v4.5M272.6 91.1v71.1" fill="none" stroke="#000" stroke-width=".5"/>
<g fill="none" stroke="#000" stroke-width=".42">
<path d="M89.2 69.1h14M96.2 62.1v13.9M297.9 133.9v4.9l1 4.9M349.7 133.9v4.9l-1 4.9M300 146.6l1.4 2.9M303.2 152.1a26 26 0 0 0 15.9 9.7M344.4 152.1a26 26 0 0 1-15.8 9.7M347.7 146.6l-1.5 2.9M322.2 162.2h3.2M270 239.2h13.6M323.8 237.2v20.8M298.2 262.8h20.9"/>
<path d="M301.4 279.4v11.6M322.2 262.8h3.2M323.8 261.2v3.1M323.8 267.5v35.3M328.6 262.8h20.8M295.6 285.2h11.6M300.8 307.6h18.3M322.2 307.6h3.2M323.8 306v3.2M323.8 312.4v18.2M328.6 307.6h18.2"/>
</g>
<path d="M248.7 63.9h4.2v10.4h-4.2z" fill="none" stroke="#fff" stroke-width=".42"/>
<path d="M248.7 63.9h4.2v10.4h-4.2z" fill="#fff"/>
<path d="M135.4 24.3h5M140.4 23.5l5 .8-5 .9zM253.5 110.5h7.6M261.1 110l2.5 .5-2.5 .4zM210 158.8l.4 2.6h-.9zM210 161.4v37.4h3.5M135.4 209.4h5M140.4 208.6l5 .8-5 .8z" fill="none" stroke="#000" stroke-width=".42"/>
<path d="M140.4 23.5l5 .8-5 .9zM261.1 110l2.5 .5-2.5 .4zM210 158.8l.4 2.6h-.9zM140.4 208.6l5 .8-5 .8z" fill="#000"/>
<path d="M213.5 195.3v7h23.1v-7h-16.2" fill="none" stroke="#00f" stroke-width=".42"/>
<path d="M135.4 24.3v5M135.4 204.5v4.9" fill="none" stroke="#000" stroke-width=".8"/>
<g font-size="14">
<text x="548.7" y="357.9">(</text>
<text x="561.7" y="357.9">)</text>
</g>
<g font-size="9.8">
<text x="487.7" y="264.7">技术要求</text>
<text x="484.9" y="381.3">HT200</text>
</g>
<g font-size="8.6" fill="#f00">
<text x="409.4" y="229.1">方案2：A2+1:2.5,主左俯+向视图+全</text>
<text x="409.4" y="240.2">剖+局部剖（合理即可）</text>
</g>
<g font-size="7">
<text x="133.8" y="20.3">A</text>
<text x="487.3" y="27.6">B</text>
<text x="246.3" y="113">B</text>
<text x="319.4" y="213.2">A-A</text>
<text x="133.8" y="218.4">A</text>
<text x="455.8" y="273.1">1.铸件不得有气孔、夹渣、裂纹等缺陷。</text>
<text x="455.8" y="281.5">2.未注明铸造斜度为1~2.5°。</text>
<text x="455.8" y="289.8">3.铸造公差按GB6414-1999 CT6。</text>
<text x="455.8" y="298.1">4.未注明铸造圆角为R1~R2.5。</text>
<text x="455.8" y="306.5">5.未注公差尺寸的极限偏差按GB/T 1804-2000 m级。</text>
<text x="455.8" y="314.8">6.未注形位公差按GB/T1184-96 H级。</text>
<text x="455.8" y="323.1">7.去毛刺</text>
<text x="469" y="323.1">,未注倒角0.5x45°。</text>
<text x="551.5" y="390">箱体</text>
</g>
<g font-size="4.9">
<text x="320.2" y="27.4">299</text>
<text x="312.4" y="34.7">270</text>
<text x="133" y="38">120</text>
<text x="274.5" y="42">66</text>
<text x="322.9" y="42">179</text>
<text x="486.3" y="38">120</text>
<text x="133.9" y="47.3">61</text>
<text x="182.8" y="47.3">60</text>
<text x="213.9" y="44.5">r</text>
<text x="232" y="44.5">B</text>
<text x="487" y="48">85</text>
<text x="80.6" y="49.8">39</text>
<text x="94.4" y="49.8">32</text>
<text x="246" y="49.5">Ra 3.2</text>
<text x="269.5" y="49">42</text>
<text x="295.7" y="49.3" transform="rotate(-90 295.7 49.3)">9</text>
<text x="456.2" y="55">R5</text>
<text x="64.4" y="60.1">B</text>
<text x="540.4" y="64.1" transform="rotate(-90 540.4 64.1)">34</text>
<text x="252.5" y="74.3" transform="rotate(-90 252.5 74.3)">Ø20 H8</text>
<text x="169.6" y="79.2">M24</text>
<text x="93.6" y="86.3">109</text>
<text x="273.9" y="88.3">A</text>
<text x="356.1" y="85.1">147</text>
<text x="63.9" y="97" transform="rotate(-90 63.9 97)">Ø113H8</text>
<text x="208.3" y="96.9" transform="rotate(-90 208.3 96.9)">Ø101H8</text>
<text x="169.2" y="105.5">Ra 3.2</text>
<text x="281.5" y="108" transform="rotate(-90 281.5 108)">56±0.01</text>
<text x="100.6" y="108.1">Ra 3.2</text>
<text x="363.6" y="119.8" transform="rotate(-90 363.6 119.8)">112±0.02</text>
<text x="450.7" y="116.6" transform="rotate(-90 450.7 116.6)">242</text>
<text x="461.1" y="116.2" transform="rotate(-90 461.1 116.2)">218</text>
<text x="513.1" y="116.5" transform="rotate(-90 513.1 116.5)">230</text>
<text x="232.3" y="122.5" transform="rotate(-90 232.3 122.5)">322</text>
<text x="280.6" y="123.8">R14.5</text>
<text x="172.4" y="130.4">109</text>
<text x="219.4" y="127.4" transform="rotate(-90 219.4 127.4)">297</text>
<text x="239.9" y="129.3" transform="rotate(-90 239.9 129.3)">288</text>
<text x="308.8" y="128.8">56±0.01</text>
<text x="63.8" y="141.8" transform="rotate(-90 63.8 141.8)">Ø101 H8</text>
<text x="95.1" y="140.7">122.5</text>
<text x="168.5" y="143.6">122.5</text>
<text x="208.4" y="141.8" transform="rotate(-90 208.4 141.8)">Ø113 H8</text>
<text x="94.6" y="150.3">Ra 3.2</text>
<text x="175.5" y="152.9">Ra 3.2</text>
<text x="493" y="152.9">R5</text>
<text x="256.1" y="165.6">4xØ15</text>
<text x="296.7" y="164.4">R65</text>
<text x="385.1" y="162.6" transform="rotate(-90 385.1 162.6)">120</text>
<text x="509.7" y="165.7">6xM8</text>
<text x="519.6" y="165.7">18</text>
<text x="249.2" y="173.1">vØ25x5</text>
<text x="331.5" y="173.6">6xM12</text>
<text x="342.6" y="173.6">18</text>
<text x="496.8" y="170">10</text>
<text x="510.4" y="172.3">孔x20</text>
<text x="39.6" y="174.1">f</text>
<text x="57.3" y="174.2">B</text>
<text x="165.6" y="176.7">R5</text>
<text x="331.8" y="179.6">孔x20</text>
<text x="105.9" y="180.5" transform="rotate(-90 105.9 180.5)">5</text>
<text x="487" y="181.4">73</text>
<text x="65.1" y="189.4">13</text>
<text x="132.8" y="189.4">260</text>
<text x="321.5" y="189.8">152</text>
<text x="132.8" y="197.6">306</text>
<text x="321.2" y="197.6">260</text>
<text x="393.2" y="196.5">A</text>
<text x="486.1" y="197.6">280</text>
<text x="214.4" y="200.5">f</text>
<text x="232.1" y="200.5">B</text>
<text x="295.9" y="215.8">128</text>
<text x="94.4" y="227.8">32</text>
<text x="133.7" y="230.9">85</text>
<text x="284.3" y="230.5">R5</text>
<text x="111.4" y="245" transform="rotate(-90 111.4 245)">42</text>
<text x="195.7" y="240.2">R10</text>
<text x="371.4" y="250">R129</text>
<text x="106.3" y="258.7">M10</text>
<text x="285.6" y="263.1" transform="rotate(-90 285.6 263.1)">121</text>
<text x="378.5" y="266.6" transform="rotate(-17 378.5 266.6)">10</text>
<text x="183.7" y="284">Ø46</text>
<text x="253.7" y="287.5" transform="rotate(-90 253.7 287.5)">218</text>
<text x="210.2" y="297.9" transform="rotate(-90 210.2 297.9)">152</text>
<text x="220.4" y="298.2" transform="rotate(-90 220.4 298.2)">220</text>
<text x="277.6" y="297">Ø14</text>
<text x="378.5" y="315.9">R3</text>
<text x="292.5" y="322.8">Ra 6.3</text>
<text x="396.3" y="322.7" transform="rotate(-90 396.3 322.7)">176</text>
<text x="261.1" y="342.7" transform="rotate(-90 261.1 342.7)">37</text>
<text x="301.7" y="346.4">R147</text>
<text x="341.7" y="346.3">R5</text>
<text x="386.3" y="343.9" transform="rotate(-90 386.3 343.9)">67</text>
<text x="261.1" y="353.5" transform="rotate(-90 261.1 353.5)">18</text>
<text x="413" y="349.6">Ra 6.3</text>
<text x="133.9" y="362.8">81</text>
<text x="284.3" y="363.3">57</text>
<text x="359.2" y="363.1">54</text>
<text x="132.6" y="372.9">240</text>
<text x="349.8" y="372.9">141</text>
<text x="406.4" y="389.1">标记</text>
<text x="413.9" y="389.1">处数</text>
<text x="424.6" y="389.1">更改文件号</text>
<text x="444.1" y="389.1">签字</text>
<text x="457" y="389.1">日期</text>
<text x="409.1" y="394.1">设计</text>
<text x="438.8" y="394.1">标准化</text>
<text x="474.1" y="394.7">图样标记</text>
<text x="499.1" y="394.6">重量</text>
<text x="514.1" y="394.6">比例</text>
<text x="409.1" y="404.2">审</text>
<text x="411.8" y="404.2">核</text>
<text x="513.3" y="402.5">1:2.5</text>
<text x="409.1" y="409.1">工艺</text>
<text x="439.1" y="409.1">日期</text>
<text x="474.2" y="408.6">共 1 页</text>
<text x="504.2" y="408.6">第 1 页</text>
</g>
<g font-size="4.9" fill="#00f">
<text x="220.8" y="44.5">Ø0.03</text>
<text x="258.6" y="88.2">f</text>
<text x="265.1" y="88.3">0.03</text>
<text x="46.1" y="174.2">Ø0.03</text>
<text x="220.9" y="200.5">Ø0.03</text>
</g>
<g font-size="3.9">
<text x="517.1" y="165.7">b</text>
<text x="340.2" y="173.6">b</text>
</g>
<g font-size="3.5" fill="#00f">
<text x="282.8" y="294.8">+0.027</text>
<text x="283.7" y="298">0</text>
</g>
</svg>
